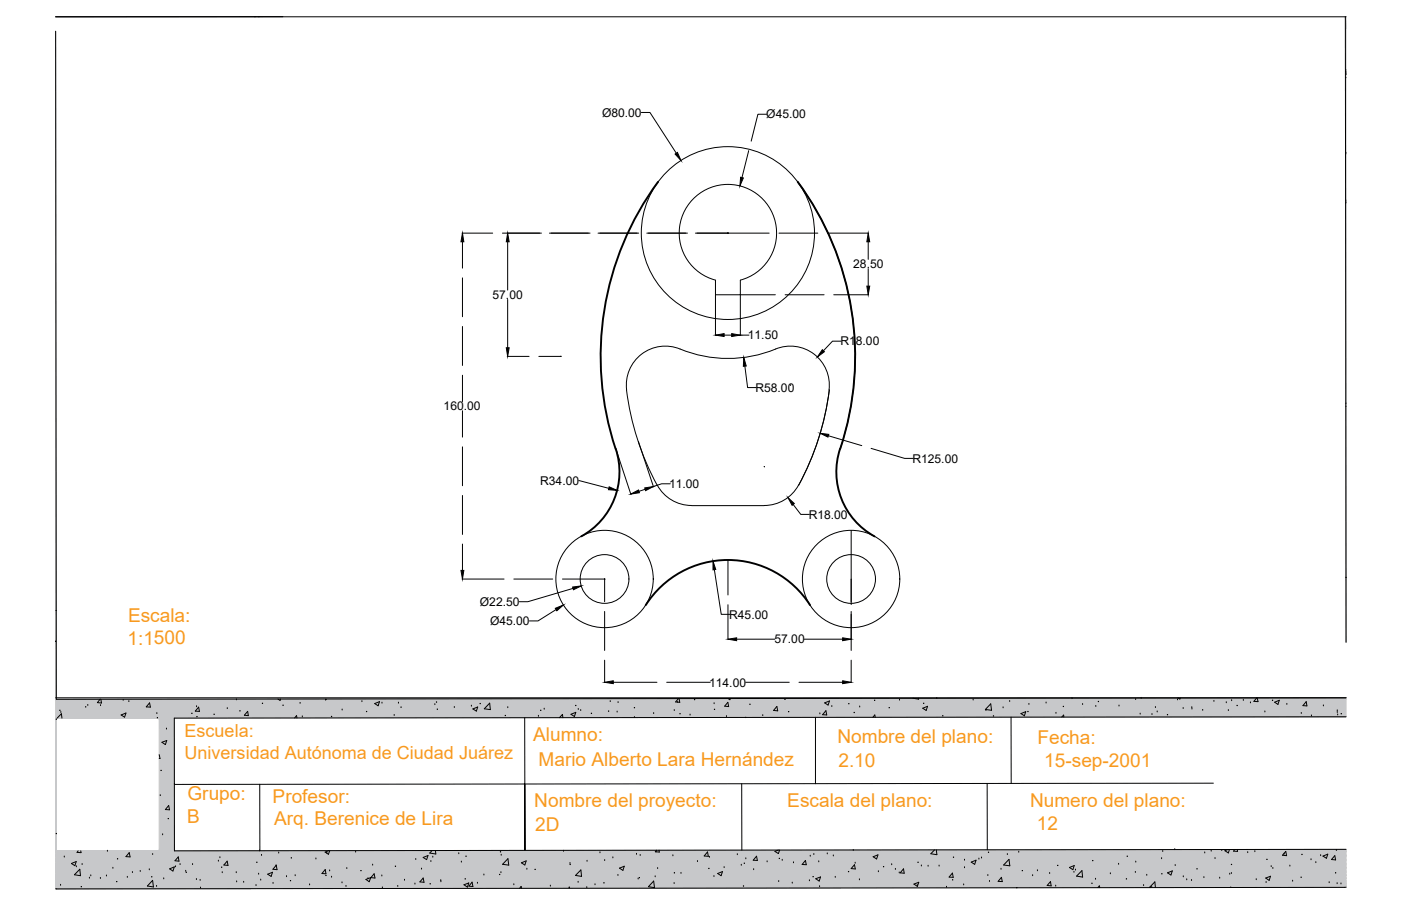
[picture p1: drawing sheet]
<svg xmlns="http://www.w3.org/2000/svg" width="432mm" height="279mm" viewBox="0 0 432 279" stroke-linecap="round" stroke-linejoin="round" font-family="sans-serif">
<!-- layer: Layer2 -->
<g fill="none" stroke="#000" stroke-width=".31">
<path d="M220.5 86.4a15 15 0 0 1-8.5-23.1 15 15 0 0 1 24.6 0 15 15 0 0 1-8.4 23.1M220.5 86.4v4.5h7.7v-4.5M209.6 107.6a12 12 0 0 0-16.5 12.6M209.6 107.6a38.7 38.7 0 0 0 29.5 0M239 107.6a12 12 0 0 1 16.5 12.6M193.1 120.2a83.3 83.3 0 0 0 9.4 29.4M255.6 120.2a83.3 83.3 0 0 1-9.4 29.4M202.6 149.6a12 12 0 0 0 10.5 6.3M213.1 155.9h22.5M246.1 149.6a12 12 0 0 1-10.5 6.3"/>
<circle cx="224.4" cy="71.9" r="26.7"/>
<circle cx="186.3" cy="178.6" r="15"/>
<circle cx="186.3" cy="178.6" r="7.5"/>
<circle cx="262.3" cy="178.6" r="15"/>
<circle cx="262.3" cy="178.6" r="7.5"/>
</g>
<!-- layer: Layer1 -->
<path d="M202.8 56.1a90.6 90.6 0 0 0-13.1 82.3M245.8 56.1a90.6 90.6 0 0 1 13.2 82.3M189.8 138.4a22.7 22.7 0 0 1-10.7 27M258.9 138.4a22.7 22.7 0 0 0 10.7 27M199 186.6a30 30 0 0 1 50.7 0" fill="none" stroke="#000" stroke-width=".59"/>
<!-- layer: 0 -->
<g fill="none" stroke="#000" stroke-width=".31">
<path d="M17.1 9.6l.3 206.1 397.5-.5h-397.8M17.1 5.2h397.8M414.7 5.1l.2 193M414.7 22.1l.2 .9M414.7 23.9l.2 .1M414.8 21.7h.1M245.8 56.1a90.6 90.6 0 0 1 13.2 82.3M414.7 47.4h.2M414.9 47l-.2 .2M414.9 61.7l-.2 .1M414.9 62.2l-.2 .5M255.6 120.2a83.3 83.3 0 0 1-9.4 29.4"/>
<path d="M414.8 125.3h.1M414.9 124.3l-.1 .1M262.3 163.6v15M17.4 188.3h.1M18.8 219.7h.1M30.9 215.6l-.9 1.1 1.3 .1-.2-1.2M31 217.6h.1M46.1 216.8l.3 1.3-1.3-.1zM60.6 217.9h.1M61.2 218.1l.3 1.3-1.3-.1zM72.9 215.8h.1M76.3 219.4l.2 1.3-1.2-.1z"/>
<path d="M85.6 215.6l.7 .4 .1-.4M100.3 215.9h.1M105.5 219h.1M111.5 216.4h.1M115.5 217l1.5-.6-.5 1.2zM117.7 216.8h.1M122.8 216.8h.1M134 217.3h.1M145.3 217.8h.1M145.8 218.6l1.4-.6-.4 1.3zM150.9 216.8l.2 2-1.8-.2zM156.5 218.2h.1"/>
<path d="M167.7 218.7h.1M178.2 218.8h.1M179 219.1h.1M190.2 219.6h.1M190.5 216.7h.1M207.8 219.1h.1M209.1 215.4l-.9 1.1 1.3 .1-.2-1.2M220.1 217h.1M224.3 216.6l.3 1.3-1.2-.1zM224.4 215.4l.6 .4 .1-.4M239.4 217.9l.3 1.3-1.3-.1zM254.2 216.8l1.5-.6-.5 1.2z"/>
<path d="M254.6 219.2l.2 1.3-1.3-.1zM265 218h.1M277.2 215.9h.1M281.3 215.3l1.8 .3v-.3M284.4 218.4l1.5-.6-.4 1.3zM288.7 215.4h.1M299.9 215.9h.1M305.4 217.1l.2 1.9-1.9-.2zM309.2 218.3h.1M311.2 216.3h.1M317.1 217.2h.1M322.4 216.8h.1"/>
<path d="M325.5 220h.1M330.4 215.4h.1M333.7 217.3h.1M337.7 217.9h.1M344.9 217.7h.1M350 215.7h.1M351.7 215.4h.1M356.1 218.2h.1M356.7 219.6h.1M362.9 215.8h.1M363.1 215.2l.5 .4 .2-.4M364.7 218.5h.1"/>
<path d="M367.3 218.2h.1M367.4 218.7h.1M374.1 216.3h.1M378 216.7h.1M378.6 219.1h.1M379.6 216.1h.1M383.2 216h.1M385.4 216.8h.1M387.4 215.2l-.9 1.1 1.2 .1-.2-1.2M389.8 219.6h.1M392.9 216.5l1.4-.5-.4 1.2zM396.6 217.2h.1"/>
<path d="M402.6 216.4l.2 1.3-1.2-.1zM407.9 217.7h.1M412.2 219.2h.1M412.2 219.7h.1M17.4 221.7v.1M17.6 221.5l1.3-1.4 .2 1.4M37.3 220.5l1.5-.6-.4 1.3zM48.3 220.1h.1M49.1 232.7l.2 1.2h-.2M49.9 228.9l1.5-.5-.4 1.2zM51.3 224.8h.1M90.8 221.4l.6-.7 .1 .7"/>
<path d="M93.2 221.1h.1M161.7 221.3l.1 40.9v-20.4l-108 .1M165.9 220.9h.1M172.4 221.3l1-1 .1 1M176 220.3l1.5-.6-.5 1.3zM195.5 221.3h.1M201.5 220.1h.1M212.7 220.5h.1M223.9 221h.1M251.3 221.2v20.5M252.7 220.1h.1M269 221.2l.6-.7 .1 .7"/>
<path d="M311.6 221.2l.1 20.4M314.7 220.1l1.4-.6-.4 1.2zM327.2 221.1l.6-.6 .1 .6M351.4 220.2h.1M355 220.4h.1M401.1 220h.1M404.2 220.8h.1M412.3 220.5h.1M414.9 221l-361.2 .5 .1 40.9 361.1-.5M50.1 257.4h.1M52 248.4l.2 1.3h-1.2zM53.8 241.9h.1"/>
<path d="M80.1 241.9v20.5M228.6 241.7v20.5M304.2 241.6l.1 20.5M374 241.5l-212.2 .3M18.7 273h.1M19.8 264.3h.1M22 266.3l1.5-.6-.4 1.3zM23.5 267.3h.1M24.1 262.4l-.4 .5h1.3l-.1-.5M24.6 268.1l.2 2-1.9-.3zM27.6 270.8h.1M28 270.1h.1"/>
<path d="M30.9 270.9h.1M32.8 270.1h.1M33.1 262.5h.1M34.8 267.8h.1M39.2 270.6h.1M39.8 262.9l.3 1.4-1.3-.1zM40.8 269.1h.1M43.2 268.7h.1M46 268.2h.1M47 271.5l.3 2-1.9-.3zM48.3 273.4h.1M50.5 271h.1"/>
<path d="M52.3 267.9l1.4-.6-.4 1.3zM54.1 267.3h.1M54.9 264.3l.3 1.3-1.3-.2zM55.5 266.6h.1M57.2 268.7h.1M59.4 266.6h.1M60.5 271.2h.1M61.7 271.5h.1M61.8 273.9h.1M67.3 265.6h.1M67.8 264.5h.1M68.5 269.1h.1"/>
<path d="M70 265.6l.3 1.3-1.3-.1zM72.8 269.1h.1M72.9 272h.1M75.1 272.1h.1M79.7 269.6h.1M80 262.4h.1M80.3 271.4h.1M80.6 263.8h.1M82.5 269.6l1.5-.6-.4 1.3zM84.2 272.4h.1M85.1 267h.1M85.1 266.8l.3 1.4-1.3-.1z"/>
<path d="M85.9 263.1h.1M88.3 270.4h.1M91 270.1h.1M95.4 272.9h.1M97.4 264.9h.1M100.2 268.2l.3 1.3-1.3-.1zM101.3 262.3l-1.1 .5 1 .7 .4-1.2M101.6 268.6h.1M102.2 270.5h.1M105.4 272.3h.1M106.6 273.4h.1M106.9 267.9h.1"/>
<path d="M109.6 262.8h.1M112.8 271.2l1.5-.5-.5 1.2zM113.4 271h.1M114.9 266.8h.1M115.3 269.5l.3 1.3-1.3-.1zM117.7 270.1h.1M117.9 273.8h.1M122.6 273.4h.1M124.7 271.5h.1M127.9 272.6h.1M128.1 265.1h.1M129.9 268h.1"/>
<path d="M130.4 270.8l.3 1.3-1.3-.1zM130.4 264.4l1.5-.6-.4 1.3zM133.2 262.3l-.7 .8 1.8 .3-.1-1.1M133.4 264.3h.1M135.8 271.6h.1M135.9 271.9h.1M141.4 263.3h.1M142.2 265.9h.1M143 272.9l1.5-.6-.4 1.3zM145.5 272l.3 1.4-1.3-.1zM147.2 272.4h.1M149.1 269.8h.1"/>
<path d="M154.4 269.1h.1M154.5 263.8h.1M156.5 264.8l.3 2-1.9-.3zM158.4 272.9h.1M160.1 274l.5-.6 .1 .6M160.7 266.1l1.5-.6-.4 1.3zM162.4 268.1h.1M169.6 273.3h.1M173.7 262.5h.1M175.4 273.9h.1M175.7 266.3h.1M178.2 272.1h.1"/>
<path d="M179 268.3l.2 2-1.8-.3zM180.8 273.7h.1M180.9 265.6h.1M183.4 272.9h.1M184.9 263h.1M188.9 264.6h.1M190.5 270h.1M190.9 267.7l1.5-.6-.4 1.3zM196.2 263.5h.1M196.7 271.1h.1M201.5 271.7l.2 2-1.8-.3zM201.9 270.4h.1"/>
<path d="M202.2 262.8h.1M202.4 262.2l-.4 .5 1.2 .1-.1-.6M202.7 267.9h.1M207.4 263.9h.1M207.8 272.5h.1M209.9 269.3h.1M215 265.7h.1M218.1 262.7l.2 1.4-1.3-.1zM218.7 264.4h.1M220 270.3h.1M221.2 269.4l1.5-.6-.4 1.3zM223.2 267.6h.1"/>
<path d="M227.2 263.6h.1M228.5 266.8h.1M229.9 264.9h.1M232.3 268.2h.1M233.2 264l.2 1.4-1.2-.1zM236.4 265.8h.1M239.9 262.1l-1.1 .5 1.1 .6 .4-1.1M241.1 265.3h.1M244.2 272.3h.1M244.6 266.1h.1M248.2 265.4l.3 1.3-1.3-.1zM249.5 271.6h.1"/>
<path d="M249.7 264h.1M251.4 271l1.5-.6-.4 1.3zM252.3 265.8h.1M252.6 273.4h.1M255 263.3h.1M256.8 264h.1M257.4 270.6h.1M263 262.3h.1M263.4 266.7l.2 1.3-1.3-.1zM263.6 266.2h.1M264.9 271.3h.1M269.1 264.2l1.5-.6-.4 1.3z"/>
<path d="M270.7 268.8h.1M274.8 266.7h.1M276 268.1h.1M277.2 269.2h.1M278.5 267.9l.2 1.4-1.2-.1zM281.7 272.6l1.5-.5-.5 1.3zM284 267.1h.1M286 267.1h.1M288 262.1l-1.1 1.2 1.9 .3-.2-1.5M289.4 267.1h.1M291.7 273.6h.1M293.5 269.3l.3 1.3-1.3-.1z"/>
<path d="M297 272.9h.1M297.3 267.6h.1M297.3 265.3h.1M299.3 265.9l1.5-.6-.4 1.2zM301.7 264.9h.1M302.5 264.6h.1M305 271.8h.1M308.5 268.1h.1M308.7 270.6l.2 1.3-1.3-.1zM310.5 263.5h.1M311 265l.2 2-1.9-.2zM313.4 273.7h.1"/>
<path d="M314 262.8h.1M318.3 270.1h.1M319.7 268.5h.1M323.5 269.4h.1M323.8 271.9l.2 1.3-1.3-.1zM325.4 273.3h.1M329.6 267.5l1.5-.6-.4 1.3zM331 269h.1M331.5 268.3h.1M333.5 268.5l.2 2-1.9-.3zM337.7 271.2h.1M338.4 273.7l.4-.5 .2 .5"/>
<path d="M342.2 269.5h.1M344.8 266.5h.1M349.9 269h.1M350.1 265.9h.1M352.5 273.1h.1M353.4 269.9h.1M354.6 273.7h-.3l1.6-1.7 .2 1.7M355 273.7h.1M358 264.8h.1M359.8 269.2l1.5-.6-.4 1.2zM362.1 262h.1M362.2 266.9h.1"/>
<path d="M364.7 270.4h.1M365.8 271.3h.1M367.2 271.5h.1M371.1 270.7h.1M371.3 263h.1M373.3 262.5h.1M374.5 264.8h.1M375.9 270.8h.1M376.6 262.3h.1M378.5 262l-1 .4 1.1 .6 .3-1M379 269.6h.1M379.5 269.4h.1"/>
<path d="M380.6 262l-.4 .5 1.2 .1-.1-.6M384.6 262.9h.1M386.8 262.7h.1M387.2 271.3h.1M390.1 270.8l1.5-.6-.4 1.3zM391.8 267.3h.1M392.3 267.8h.1M395.8 263.4h.1M396.3 262.6l.2 1.3-1.2-.1zM397.6 267.1h.1M398.4 271.8h.1M404.1 265.1h.1"/>
<path d="M405.6 266h.1M407 263.9h.1M407.8 264l1.4-.6-.4 1.3zM409.7 272.2h.1M411.4 263.9l.2 1.3-1.2-.1zM412.1 272.5h.1M413.3 272.6h.1M414.9 273.6l-397.8 .5"/>
</g>
<!-- layer: Layer4 -->
<g fill="none" stroke="#000" stroke-width=".31">
<path d="M197.7 34.7h2.6l8.1 12.6M236.3 35.2h-2.7l-2.1 8.3M230.8 46.5l-2.1 8.3M142.4 71.9h9.4M142.5 74.6v8.1M154.9 71.9h12M156.5 74.6v14.9M169.3 71.9h12.6M184.3 71.9h12.6M199.3 71.9h12.6M214.3 71.9h22.8M224.4 71.9h.1"/>
<path d="M240.1 71.9h12M255.1 71.9h12.6M267.6 74.6v5.4M142.5 85.7v12M156.5 92.3v14.9M220.5 90.9v12.6M228.2 90.9v12.6M228.2 90.9h10.8M242 90.9h12M257 90.9h10.7M267.6 82.8v5.4M142.5 100.7v12"/>
<path d="M142.5 115.7v8.1M156.3 109.9h6.8M166.1 109.9h6.8M172.9 109.8v.2M223.2 103.3h2.3M228.2 103.3h2.6M229.6 112.9l.8 6.6h2.7M243.6 118.8h.1M243.6 118.7v.1M259.2 105.2h-2.6l-2.8 3M142.5 126.7v8.1M142.5 137.8v12"/>
<path d="M189.8 138.4l4.6 14.1M196.8 136.2l4.6 14M255.3 134.4l10.3 3M268.5 138.3l10.3 3.1h2.7M142.5 152.8v12M178.4 148.2l9.2 2.4M198.8 150.9l-1.9 .6M206.6 149.2h-2.7l-2.5 .8M235.5 143.9h.1M235.6 143.9v.1M244.5 155.6l2.3 3h2.7M142.4 178.6h13"/>
<path d="M142.5 167.8v8.1M158.4 178.6h11.9M173.4 178.6h13M186.4 178.5v7.1M220.2 175.7l2.1 13.8h2.7M224.4 172.7v10.8M262.3 178.6v7.9M171.4 188l-5.6 3.5h-2.6M176.6 181.5l-13.9 4.1h-2.7M186.4 188.6v12M224.4 186.5v10.7M227 197.1h11.8"/>
<path d="M247.9 197.1h11.8M262.3 188.6v12M186.4 203.6v6.9M189 210.4h13.5M205.5 210.4h13.4M229.8 210.4h13.4M246.3 210.4h13.4M262.3 203.6v6.9"/>
</g>
<g fill="#000" stroke="#000" stroke-width=".31">
<path d="M208.1 47.5l.7-.5 1.1 2.5zM228.3 54.7l.8 .2-1.1 2.4zM142.5 71.9l.5 2.7h-.9zM156.5 71.9l.4 2.7h-.9zM267.6 71.9l.5 2.7h-.9zM267.2 88.2h.9l-.5 2.7zM156 107.2h.9l-.4 2.7zM220.5 103.3l2.7-.4v.9zM225.5 102.9l2.7 .4-2.7 .5zM229.2 110.3l.8 2.6-.9 .1zM253.4 107.8l.7 .7-2.2 1.6zM252.8 133.6l2.6 .4-.2 .8z"/>
<path d="M187.7 150.1l2.5 1.1-2.7-.2zM194.4 152.4l2.4-1.3 .3 .8zM198.7 150.5l2.7-.5-2.4 1.3zM242.9 153.5l1.9 1.8-.7 .5zM142.1 175.9h.9l-.5 2.7zM219.8 173l.8 2.6-.8 .1zM171.2 187.6l2.5-1-2.1 1.8zM176.5 181l2.7-.3-2.5 1.2zM224.4 197.1l2.6-.4v.9zM259.7 196.7l2.6 .4-2.6 .5zM186.4 210.4l2.6-.5v.9zM259.7 209.9l2.6 .5-2.6 .4z"/>
</g>
<!-- layer: 0 -->
<g fill="#c7c8ca" stroke="#c7c8ca" stroke-width=".31">
<path d="M17.1 5.1h70.1z"/>
<path d="M414.7 5.1h.2v3.8z"/>
<path d="M17.4 215.7l397.5-.5v.5z"/>
<path d="M17.1 215.7h.3z"/>
<path d="M17.1 221.1l36.6 .4h-36.6z"/>
<path d="M53.8 262.4l361.1-.5v.5z"/>
<path d="M17.1 261.4l.3 1h-.3z"/>
<path d="M17.1 262.4h397.8z"/>
<path d="M17.1 262.4l397.8 .3h-397.8z"/>
<path d="M17.1 263.8l397.8 .2h-397.8z"/>
<path d="M17.1 264.1l397.8 .9h-397.8z"/>
<path d="M17.1 265.1l397.8 .3h-397.8z"/>
<path d="M17.1 265.4l397.8 .9h-397.8z"/>
<path d="M17.1 266.3l397.8 .4h-397.8z"/>
<path d="M17.1 267.5l397.8 .4h-397.8z"/>
<path d="M17.1 268.7l397.8 .3h-397.8z"/>
<path d="M17.1 269l397.8 .7h-397.8z"/>
<path d="M17.1 269.7l397.8 .3h-397.8z"/>
<path d="M17.1 270.1l397.8 .6h-397.8z"/>
<path d="M17.1 270.7l397.8 .2h-397.8z"/>
<path d="M17.1 270.9l397.8 .7h-397.8z"/>
<path d="M17.1 271.6l397.8 .2h-397.8z"/>
<path d="M17.1 272.3l397.8 .1z"/>
<path d="M17.1 272.4l397.8 .5h-397.8z"/>
<path d="M17.1 273l397.8 .3h-397.8z"/>
<path d="M17.1 273.3l397.8 .1z"/>
<path d="M17.1 273.4l397.8 .2z"/>
<path d="M17.1 273.6l397.3 .1z"/>
<path d="M17.1 273.7l242 .1h-242z"/>
<path d="M17.1 273.8l60.3 .2h-60.3z"/>
<path d="M414.7 5.1l.2 193v-189.2zM414.7 5.1l.2 3.8z"/>
<path d="M17.1 210.9l.3 4.3h-.3zM17.1 9.6v201.3l.3 4.3z"/>
<path d="M17.4 215.2l-.3 .5h.3zM17.1 215.2h.3l-.3 .5z"/>
<path d="M17.1 221h397.8v-.1zM17.1 215.8l397.8 5.1-397.8 .1z"/>
<path d="M17.1 215.8l397.8 5.1v-5.2zM17.1 215.7h397.8z"/>
<path d="M17.1 221.1l36.6 .4 361.2-.5zM17.1 221h397.8z"/>
<path d="M17.1 221.5h36.6zM17.1 221.5h36.6z"/>
<path d="M49.1 221.5l4.7 40.4-.1-40.4zM49.1 221.5l4.7 40.4h-4.7z"/>
<path d="M49.1 261.9l4.7 .5v-.5zM49.1 261.9l4.7 .5h-4.7z"/>
<path d="M49.1 262.4h365.8zM49.1 262.4h365.8z"/>
<path d="M17.4 221.5l-.3 39.9 .3 1zM17.1 221.5h.3l-.3 39.9z"/>
<path d="M17.1 262.4h397.8zM17.1 262.4h397.8z"/>
<path d="M17.1 262.4l397.8 .3v-.3zM17.1 262.4h397.8z"/>
<path d="M17.1 263.8l397.8-.1zM17.1 262.7l397.8 1-397.8 .1z"/>
<path d="M17.1 262.7l397.8 1v-1zM17.1 262.7h397.8z"/>
<path d="M17.1 263.8l397.8 .2v-.2zM17.1 263.8h397.8z"/>
<path d="M17.1 264.1l397.8 .9v-1zM17.1 264h397.8z"/>
<path d="M17.1 265.1l397.8 .3v-.4zM17.1 265h397.8z"/>
<path d="M17.1 265.4l397.8 .9v-.9zM17.1 265.4h397.8z"/>
<path d="M17.1 266.3l397.8 .4v-.4zM17.1 266.3h397.8z"/>
<path d="M17.1 267.5h397.8zM17.1 266.7l397.8 .8h-397.8z"/>
<path d="M17.1 266.7l397.8 .8v-.8zM17.1 266.7h397.8z"/>
<path d="M17.1 267.5l397.8 .4v-.4zM17.1 267.5h397.8z"/>
<path d="M17.1 268.7l397.8-.1zM17.1 267.9l397.8 .7-397.8 .1z"/>
<path d="M17.1 267.9l397.8 .7v-.7zM17.1 267.9h397.8z"/>
<path d="M17.1 268.7l397.8 .3v-.3zM17.1 268.7h397.8z"/>
<path d="M17.1 269l397.8 .7v-.7zM17.1 269h397.8z"/>
<path d="M17.1 269.7l397.8 .3v-.3zM17.1 269.7h397.8z"/>
<path d="M17.1 270.1l397.8 .6v-.7zM17.1 270h397.8z"/>
<path d="M17.1 270.7l397.8 .2v-.2zM17.1 270.7h397.8z"/>
<path d="M17.1 270.9l397.8 .7v-.7zM17.1 270.9h397.8z"/>
<path d="M17.1 271.6l397.8 .2v-.2zM17.1 271.6h397.8z"/>
<path d="M17.1 272.3h397.8zM17.1 271.8l397.8 .5h-397.8z"/>
<path d="M17.1 271.8l397.8 .5v-.5zM17.1 271.8h397.8z"/>
<path d="M17.1 272.3l397.8 .1zM17.1 272.3h397.8z"/>
<path d="M17.1 272.4l397.8 .5v-.5zM17.1 272.4h397.8z"/>
<path d="M17.1 272.9l397.8 .1zM17.1 272.9l397.8 .1z"/>
<path d="M17.1 273l397.8 .3v-.3zM17.1 273h397.8z"/>
<path d="M17.1 273.3l397.8 .1zM17.1 273.3h397.8z"/>
<path d="M17.1 273.4l397.8 .2zM17.1 273.4h397.8z"/>
<path d="M414.4 273.7l.5-.1zM17.1 273.6h397.8zM17.1 273.6l397.3 .1z"/>
<path d="M17.1 273.7l242 .1 155.3-.1zM17.1 273.7h397.3z"/>
<path d="M17.1 274.1l60.3-.1zM17.1 274h60.3z"/>
<path d="M17.1 273.8l60.3 .2 181.7-.2zM17.1 273.8h242z"/>
</g>
<g fill="#000" stroke="#000" stroke-width=".31">
<path d="M78.5 5.1h.2zM79.7 5.1h.2zM73.9 219.2h.1zM87.2 217.4v.2zM92.4 216.8h.2zM123.5 218.1h.2zM140 218h.1zM187.5 219.3h.2zM188 216.2h.2zM220.1 218.8h.2zM241.9 215.7h.1zM243.1 219.4v.2z"/>
<path d="M261.5 217h.2zM338.5 216.3h.1zM381.2 217.6h.2zM392.1 216h.2zM48.4 221.3h.2zM49.7 237.5v.2zM60.6 221h.2zM102.2 220.9v.1zM235 220.5h.2zM17.3 257.1h.1zM51.8 252.4h.1zM25 273.4h.1z"/>
<path d="M46.7 270.4h.2zM46.9 263.4h.2zM68.2 267.4h.2zM79.1 265.9h.1zM89.5 271.6h.1zM121.8 267.1h.2zM132.5 272.6h.2zM132.7 265.5h.2zM143.3 271h.2zM143.6 264h.1zM164.8 268.1h.2zM175.4 273.6h.2z"/>
<path d="M186.3 265.2h.1zM207.8 269.2h.1zM229.3 266.2h.2zM239.9 271.7h.2zM240.1 264.7h.2zM250.5 270.4h.2zM250.7 263.4h.2zM282.9 265.9h.1zM293.5 271.3h.2zM304.4 269.8h.1zM304.6 262.8h.2zM336.5 272.4h.1z"/>
<path d="M358.3 262.4h.1zM390.1 272h.2zM411.6 269.2h.1z"/>
<circle cx="414.9" cy="178.1" r=".07"/>
<circle cx="17.1" cy="197.7" r=".07"/>
<circle cx="18.4" cy="219" r=".07"/>
<circle cx="26.4" cy="218" r=".07"/>
<circle cx="27" cy="217.4" r=".07"/>
<circle cx="39.7" cy="216.2" r=".07"/>
<circle cx="70.1" cy="218.4" r=".07"/>
<circle cx="80.9" cy="216.9" r=".07"/>
<circle cx="100.5" cy="215.7" r=".07"/>
<circle cx="113" cy="219.4" r=".07"/>
<circle cx="134.5" cy="216.5" r=".07"/>
<circle cx="148" cy="217" r=".07"/>
<circle cx="166.7" cy="219" r=".07"/>
<circle cx="177.5" cy="217.6" r=".07"/>
<circle cx="195.5" cy="218.2" r=".07"/>
<circle cx="214.1" cy="215.7" r=".07"/>
<circle cx="231.1" cy="217.2" r=".07"/>
<circle cx="263.3" cy="219.7" r=".07"/>
<circle cx="269.6" cy="215.9" r=".07"/>
<circle cx="274.1" cy="218.2" r=".07"/>
<circle cx="284.7" cy="216.9" r=".07"/>
<circle cx="303.9" cy="219" r=".07"/>
<circle cx="316.8" cy="219.4" r=".07"/>
<circle cx="327.7" cy="217.9" r=".07"/>
<circle cx="370.7" cy="218.9" r=".07"/>
<circle cx="121.5" cy="220.5" r=".07"/>
<circle cx="155.7" cy="220.6" r=".07"/>
<circle cx="209.6" cy="220.1" r=".07"/>
<circle cx="229.8" cy="221.2" r=".07"/>
<circle cx="290.6" cy="220.7" r=".07"/>
<circle cx="306.2" cy="220.8" r=".07"/>
<circle cx="359.8" cy="220.4" r=".07"/>
<circle cx="413.4" cy="220.1" r=".07"/>
<circle cx="49.4" cy="245.2" r=".07"/>
<circle cx="25.3" cy="266.4" r=".07"/>
<circle cx="36" cy="271.9" r=".07"/>
<circle cx="36.2" cy="264.8" r=".07"/>
<circle cx="57.4" cy="269" r=".07"/>
<circle cx="78.9" cy="272.9" r=".07"/>
<circle cx="89.8" cy="264.5" r=".07"/>
<circle cx="100.4" cy="270" r=".07"/>
<circle cx="100.7" cy="263" r=".07"/>
<circle cx="111.2" cy="268.5" r=".07"/>
<circle cx="154" cy="269.7" r=".07"/>
<circle cx="154.3" cy="262.7" r=".07"/>
<circle cx="175.7" cy="266.6" r=".07"/>
<circle cx="186.1" cy="272.2" r=".07"/>
<circle cx="197.1" cy="270.6" r=".07"/>
<circle cx="197.3" cy="263.7" r=".07"/>
<circle cx="218.5" cy="267.8" r=".07"/>
<circle cx="229.1" cy="273.2" r=".07"/>
<circle cx="261.5" cy="268.8" r=".07"/>
<circle cx="272.3" cy="267.3" r=".07"/>
<circle cx="282.7" cy="272.9" r=".07"/>
<circle cx="293.9" cy="264.3" r=".07"/>
<circle cx="313.4" cy="273.7" r=".07"/>
<circle cx="315.1" cy="268.5" r=".07"/>
<circle cx="326" cy="266.9" r=".07"/>
<circle cx="336.8" cy="265.4" r=".07"/>
<circle cx="347.2" cy="271" r=".07"/>
<circle cx="347.4" cy="264" r=".07"/>
<circle cx="358.1" cy="269.5" r=".07"/>
<circle cx="368.9" cy="267.9" r=".07"/>
<circle cx="379.3" cy="273.6" r=".07"/>
<circle cx="379.6" cy="266.6" r=".07"/>
<circle cx="390.5" cy="265" r=".07"/>
<circle cx="401.3" cy="263.5" r=".07"/>
<circle cx="411.9" cy="262.1" r=".07"/>
</g>
<g font-size="5.9" fill="#f8991e">
<text x="39.5" y="191.7">Escala:</text>
<text x="39.3" y="198.8">1:1500</text>
<text x="164.3" y="228.6">Alumno:</text>
<text x="258.1" y="229.2">Nombre del plano:</text>
<text x="319.7" y="229.3">Fecha:</text>
<text x="166" y="236.2">Mario Alberto Lara Hernández</text>
<text x="258.4" y="236.4">2.10</text>
<text x="321.8" y="236.5">15-sep-2001</text>
<text x="57.8" y="246.8">Grupo:</text>
<text x="84" y="247.5">Profesor:</text>
<text x="164.7" y="249">Nombre del proyecto:</text>
<text x="242.7" y="249">Escala del plano:</text>
<text x="317.5" y="248.9">Numero del plano:</text>
<text x="57.7" y="253.8" transform="rotate(-1 57.7 253.8)">B</text>
<text x="84.5" y="254.6">Arq. Berenice de Lira</text>
<text x="164.9" y="256.2">2D</text>
<text x="319.6" y="256.1">12</text>
</g>
<g font-size="5.6" fill="#f8991e">
<text x="56.9" y="227.4">Escuela:</text>
<text x="56.9" y="234.1">Universidad Autónoma de Ciudad Juárez</text>
</g>
<g font-size="3.7">
<text x="185.5" y="36">Ø80.00</text>
<text x="236.2" y="36.5">Ø45.00</text>
<text x="263" y="82.7">28.50</text>
<text x="151.8" y="92.2">57.00</text>
<text x="230.5" y="104.7">11.50</text>
<text x="259" y="106.5">R18.00</text>
<text x="232.8" y="120.8">R58.00</text>
<text x="136.7" y="126.5">160.00</text>
<text x="281.2" y="142.7">R125.00</text>
<text x="166.5" y="149.5">R34.00</text>
<text x="206.2" y="150.5">11.00</text>
<text x="249.3" y="159.9">R18.00</text>
<text x="147.9" y="186.8">Ø22.50</text>
<text x="224.7" y="190.8">R45.00</text>
<text x="151" y="192.8">Ø45.00</text>
<text x="238.7" y="198.4">57.00</text>
<text x="218.6" y="211.7">114.00</text>
</g>
</svg>
